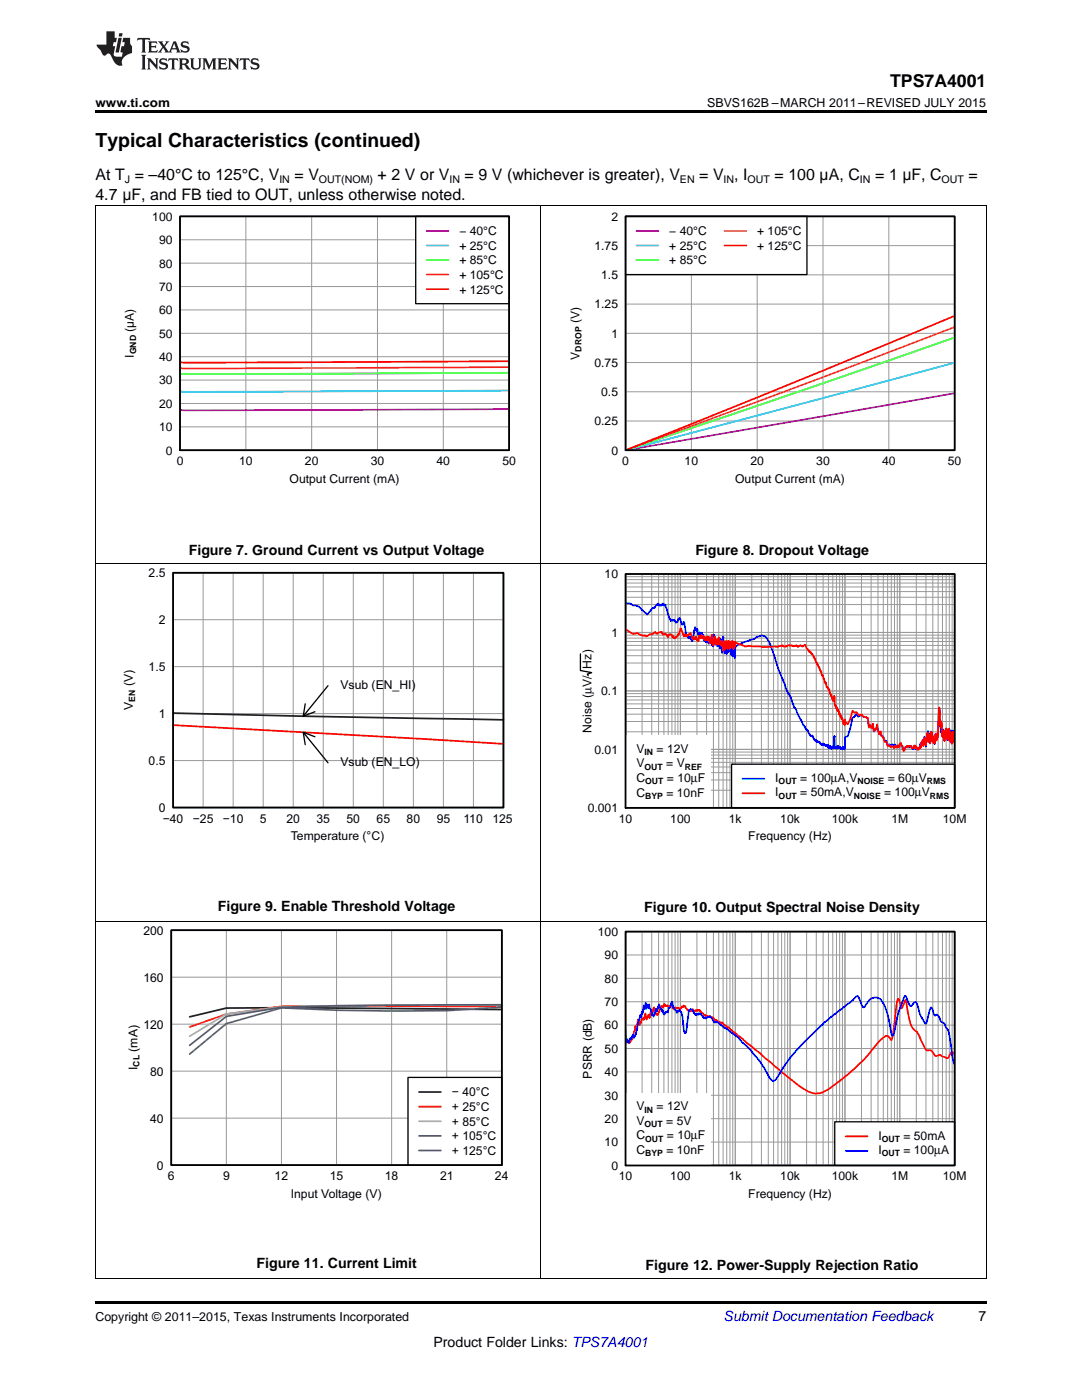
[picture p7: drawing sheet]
<svg xmlns="http://www.w3.org/2000/svg" width="216mm" height="279mm" viewBox="0 0 216 279" stroke-linecap="round" stroke-linejoin="round" font-family="sans-serif">
<path d="M19 255.2h.2zM196.7 255.2h.1zM19 259.7h177.8v.5h-177.8z" fill="#000"/>
<path d="M19.1 183.9v71.3M107.9 183.9v71.3M196.8 183.9v71.3M19 255.2h177.8" fill="none" stroke="#000" stroke-width=".2"/>
<path d="M124.8 185.9h65.7v46.7h-65.7z" fill="none" stroke="#000" stroke-width=".26"/>
<g fill="none" stroke="#999" stroke-width=".2">
<path d="M124.8 185.9h65.7v46.7h-65.7zM124.8 199.9h65.7M124.8 195.3h65.7M124.8 190.6h65.7M128.1 185.9v46.7M130 185.9v46.7M131.4 185.9v46.7M132.5 185.9v46.7M133.3 185.9v46.7M134.1 185.9v46.7M134.7 185.9v46.7M135.3 185.9v46.7"/>
<path d="M135.8 185.9v46.7M139.1 185.9v46.7M141 185.9v46.7M142.4 185.9v46.7M143.4 185.9v46.7M144.3 185.9v46.7M145 185.9v46.7M145.7 185.9v46.7M146.2 185.9v46.7M146.7 185.9v46.7M150 185.9v46.7M151.9 185.9v46.7"/>
<path d="M153.3 185.9v46.7M154.4 185.9v46.7M155.2 185.9v46.7M156 185.9v46.7M156.6 185.9v46.7M157.2 185.9v46.7M157.7 185.9v46.7M160.9 185.9v46.7M162.9 185.9v46.7M164.2 185.9v46.7M165.3 185.9v46.7M166.2 185.9v46.7"/>
<path d="M166.9 185.9v46.7M167.5 185.9v46.7M168.1 185.9v46.7M168.6 185.9v46.7M171.9 185.9v46.7M173.8 185.9v46.7M175.2 185.9v46.7M176.3 185.9v46.7M177.1 185.9v46.7M177.8 185.9v46.7M178.5 185.9v46.7M179 185.9v46.7"/>
<path d="M179.5 185.9v46.7M182.8 185.9v46.7M184.8 185.9v46.7M186.1 185.9v46.7M187.2 185.9v46.7M188.1 185.9v46.7M188.8 185.9v46.7M189.4 185.9v46.7M190 185.9v46.7M124.8 218.6h65.7M124.8 213.9h65.7M124.8 209.3h65.7"/>
<path d="M124.8 204.6h65.7M124.8 227.9h65.7M124.8 223.3h65.7"/>
</g>
<path d="M124.8 205.6l.1 2.3 .1-.4 .2 .4 .1-.2 .1 .5 .1-.4 .2 .3 .1-.5v.2l.3-.5v.1l.7-2.6v.3l.3-.6v.2l.2-1.2 .1 .7 .1-.4 .1 .8 .1-.6 .2 .2 .2-.9 .1 .2 .1-.3 .2 .4 .3-1.3v.8l.1-.1 .1 .5 .4-1 .2 .7 .2-1h.1l.1-.4 .2 .2 .3-1 .1 1.1h.3v.4l.2-.2 .2 .3 .5-1.7 .1 .1 .2-.3 .2 .4 .2-.7 .2 .4 .1-.2 .2 .2 .2-.2 .2 .4 .1-.1 .1 .1 .2-.3 .3 .1 .1 .4 .4 .3 .2-.5 .2 .2 .4-.1 .3 .4 .3-.6 .3 .1v-.3l.2 .2 .3-.1 .4 .9 .2-.1 .5 .2 .3-.4 .3 .4 .3-.2 .4 .1v-.1l.4 .1v-.1l.1 .2h.2l.1 .4h.3l.2 .4 .2-.1 .2 .3v-.2l.1 .2h.3a.61 .61 0 0 1 .7 .4l.3-.2v.1a.65 .65 0 0 0 .7 .5l.2 .2 .3 .2 .1-.1 .3 .3 .2-.1 .9 .9a.9 .9 0 0 1 .9 .5l5.9 4.8 .8 .8 6.3 5.2 2 1.4 .8 .3 1 .3 1.4-.3 1.1-.6 4-3 3.2-2.9 3-3.6 1.3-1.1a1.02 1.02 0 0 1 1.1 .8 13.4 13.4 0 0 0 .8-4.8l.3-2.2 .3-1.2 .2 .1 .5 1.7 .9-1.6a16 16 0 0 0 1.2 5.5l.4 .4a3.8 3.8 0 0 1 1.5 2.3l.5 1a.94 .94 0 0 0 1.3 .8l.5 .4a.71 .71 0 0 0 1.1 .6 .73 .73 0 0 1 .8 .3l.5 .1a.5 .5 0 0 0 .5 .1 .5 .5 0 0 0 .4-.4 .55 .55 0 0 1 .7-.7l.3 .7" fill="none" stroke="#f00" stroke-width=".35"/>
<path d="M124.8 208.1l.2-.9 .2 .8 .2-.3 .1 .4 .1-.8 .2-.1 .1 .3 .2-.6 .2-.4 .2 .7 .3-.9 .1 .1 .5-2.7 .1-.1 .3-1.1 .1 .6 .1-.1 .1-1.1 .1 .4 .3-1.7 .1 .8 .2-1.3 .1 1.3 .3-.9 .2 .7 .1-.8 .1 .8 .4 .7 .1 .7 .1-.3 .2 .6 .5-1.6 .2 .5 .4-1.4 .2 .8 .3 .1 .2 .6 .1-.3v.7l.1-.1 .2 .3 .1-.4 .3-.2v.2l.2-.3 .1 .2 .1-.9 .2 .1 .1-.1 .4-1.2 .2 1.1v-.1l.7 1.3 .1-.3 .2 .1 .2-.4 .4 .3 .3 1.1 .2 2.5 .3 .7h.1l.2-.6 .5-4 .4-.2 .3 .2 .2 .5 .4 .5 .1-.3 .2 .2 .1-.1 .2 .1 .1-.3 .3 .2 .1-.1 .1 .4 .3 .1 .1 .4 .2-.2 .2 .3 .1-.2 .1 .1 .1-.2h.5l.1-.2 .9 1.3h.4l.2-.2 .1 .3 .9 .6 .1 .2h.3l.1 .2 .5 .2 .2 .4 1.9 1.2 .8 1.1 1.3 1 2 2.4 1.5 2.3a3.4 3.4 0 0 0 1.5 1.9l.8-.8 2.2-3.5 2.8-3.2 4.3-4.1 5.2-4 1-1.1a.4 .4 0 0 1 .5-.2 .4 .4 0 0 1 .2 .5l.8 1.6h.3l.3-.4a2.33 2.33 0 0 1 1.6-1.4h.7a3.3 3.3 0 0 1 1.8 2.6l1 4.6 .2 .4 .3-.4 .1-.7a20.7 20.7 0 0 1 2.1-6.8l.2 .1 .3 .7a1.42 1.42 0 0 0 .7 1.2l.3-.4a.49 .49 0 0 1 .6-.4 .49 .49 0 0 1 .4 .6 7.2 7.2 0 0 0 1.7 3.7l.7-2.7 .4-.6 .7 1.7a.46 .46 0 0 1 .5-.1 .46 .46 0 0 1 .3 .4l.2 .4a.96 .96 0 0 0 .8 .8l.5 1a2.69 2.69 0 0 1 .6 2l.4 2.4a6.5 6.5 0 0 0 .6 2.8" fill="none" stroke="#00f" stroke-width=".35"/>
<path d="M166.6 223.9h23.9v8.7h-23.9z" fill="#fff"/>
<path d="M166.6 223.9h23.9v8.7h-23.9z" fill="none" stroke="#000" stroke-width=".26"/>
<path d="M168.7 226.8h4.4" fill="none" stroke="#f00" stroke-width=".35"/>
<path d="M168.7 229.7h4.4" fill="none" stroke="#00f" stroke-width=".35"/>
<path d="M124.8 218.1h17v14.5h-17z" fill="#fff"/>
<path d="M124.8 185.9h65.7v46.7h-65.7z" fill="none" stroke="#000" stroke-width=".35"/>
<path d="M34.2 185.6h65.9v46.9h-65.9z" fill="none" stroke="#000" stroke-width=".26"/>
<path d="M34.2 185.6h65.9v46.9h-65.9zM34.2 195h65.9M45.2 185.6v46.9M56.2 185.6v46.9M67.2 185.6v46.9M78.1 185.6v46.9M89.1 185.6v46.9M34.2 213.8h65.9M34.2 204.4h65.9M34.2 223.1h65.9" fill="none" stroke="#999" stroke-width=".2"/>
<path d="M100.1 201.5l-43.9-.4-11 .1-7.4 1.7" fill="none" stroke="#231f20" stroke-width=".35"/>
<path d="M100.1 200.9l-43.9-.1-11 1.6-7.4 2.6" fill="none" stroke="#ee1d23" stroke-width=".35"/>
<path d="M100.1 200.6l-32.9 .1-11 .2-11 1.5-7.4 4.4" fill="none" stroke="#a8a9ad" stroke-width=".35"/>
<path d="M100.1 200.5a1406.4 1406.4 0 0 0-43.9 .5l-11 1.8-7.4 5.8" fill="none" stroke="#485e88" stroke-width=".35"/>
<path d="M100.1 201l-11 .7-11 .1-10.9-.2-11-.5-11 3.2-7.4 6.1" fill="none" stroke="#3b8476" stroke-width=".35"/>
<path d="M81.4 215h18.7v17.5h-18.7z" fill="#fff"/>
<path d="M124.8 114.6h65.7v46.6h-65.7zM115.8 130.5v3.3l2.3 .4-.9 .3 .2 .4M81.4 215h18.7v17.5h-18.7z" fill="none" stroke="#000" stroke-width=".26"/>
<path d="M83.6 217.9h4.4" fill="none" stroke="#231f20" stroke-width=".35"/>
<path d="M83.6 220.9h4.4" fill="none" stroke="#ee1d23" stroke-width=".35"/>
<path d="M83.6 223.8h4.4" fill="none" stroke="#a8a9ad" stroke-width=".35"/>
<path d="M83.6 226.7h4.4" fill="none" stroke="#485e88" stroke-width=".35"/>
<path d="M83.6 229.6h4.4" fill="none" stroke="#3b8476" stroke-width=".35"/>
<path d="M34.2 185.6h65.9v46.9h-65.9z" fill="none" stroke="#000" stroke-width=".35"/>
<path d="M19.1 112.5v71.4M107.9 112.5v71.4M196.8 112.5v71.4M19 183.8h177.8" fill="none" stroke="#000" stroke-width=".2"/>
<g fill="none" stroke="#999" stroke-width=".2">
<path d="M124.8 114.6h65.7v46.6h-65.7zM124.8 119.2h65.7M124.8 118.1h65.7M124.8 117.1h65.7M124.8 116.4h65.7M124.8 115.7h65.7M124.8 115.1h65.7M128.1 114.6v46.6M130 114.6v46.6M131.4 114.6v46.6M132.5 114.6v46.6M133.3 114.6v46.6"/>
<path d="M134.1 114.6v46.6M134.7 114.6v46.6M135.3 114.6v46.6M135.8 114.6v46.6M139.1 114.6v46.6M141 114.6v46.6M142.4 114.6v46.6M143.4 114.6v46.6M144.3 114.6v46.6M145 114.6v46.6M145.7 114.6v46.6M146.2 114.6v46.6"/>
<path d="M146.7 114.6v46.6M150 114.6v46.6M151.9 114.6v46.6M153.3 114.6v46.6M154.4 114.6v46.6M155.2 114.6v46.6M156 114.6v46.6M156.6 114.6v46.6M157.2 114.6v46.6M157.7 114.6v46.6M160.9 114.6v46.6M162.9 114.6v46.6"/>
<path d="M164.2 114.6v46.6M165.3 114.6v46.6M166.2 114.6v46.6M166.9 114.6v46.6M167.5 114.6v46.6M168.1 114.6v46.6M168.6 114.6v46.6M171.9 114.6v46.6M173.8 114.6v46.6M175.2 114.6v46.6M176.3 114.6v46.6M177.1 114.6v46.6"/>
<path d="M177.8 114.6v46.6M178.5 114.6v46.6M179 114.6v46.6M179.5 114.6v46.6M182.8 114.6v46.6M184.8 114.6v46.6M186.1 114.6v46.6M187.2 114.6v46.6M188.1 114.6v46.6M188.8 114.6v46.6M189.4 114.6v46.6M190 114.6v46.6"/>
<path d="M124.8 139.7h65.7M124.8 139h65.7M124.8 138.4h65.7M124.8 137.9h65.7M124.8 134.4h65.7M124.8 132.3h65.7M124.8 130.9h65.7M124.8 129.7h65.7M124.8 128.8h65.7M124.8 128h65.7M124.8 127.3h65.7M124.8 126.8h65.7"/>
<path d="M124.8 126.2h65.7M124.8 122.7h65.7M124.8 120.7h65.7M124.8 157.7h65.7M124.8 155.7h65.7M124.8 154.2h65.7M124.8 153.1h65.7M124.8 152.1h65.7M124.8 151.4h65.7M124.8 150.7h65.7M124.8 150.1h65.7M124.8 149.6h65.7"/>
<path d="M124.8 146h65.7M124.8 144h65.7M124.8 142.5h65.7M124.8 141.4h65.7M124.8 140.5h65.7"/>
</g>
<path d="M124.8 120.4h.6l.5 .1 .4 .4 .4-.1a1.72 1.72 0 0 1 1.4 1l1.1 .9 1-1.3 .4-.1 .6-.9 .2 .4 .1-.2 .2 .3 .1-.1 .1 .1 .3-.5 .1 .3 .1-.2 .2 .3 .1 .1 .1-.2 .6 2.2 .5 1v-.2l.4 .2 .2-.2 .4 .6 .3-.2 .2-.6v.1l.2-.3 .4 1.3 .1-.1 .1 .1 .2-.5 .5 2.6 .1 .2h.2v.3l.1-.2 .1 .4 .1-.2 .1-.1 .1 .3v-.4l.1 .3v-.2l.2 .8 .2-.1 .1-.3 .4-2.3 .2 .6 .1-.3 .1 .4 .1-.3 .2 1.2 .2-.6 .2 .9 .3-.8 .5 1.6v-.3l.2 .6 .2-1.1 .5 1.4 .1-1v.4l.1-.6 .1 .4v-.3l.1 .9 .1-.1v.1l.1-.3 .1 1 .2-2.4 .1 1.6v-.1l.1 .4 .1-.9 .3 1.1v-.5l.1 .5v-.3v.6l.1-.7 .1 .6 .1-.1 .2-1.4 .1 2 .1-1.7 .3 2.6 .2-3.2 .3 3.3 .1-1.6 .1 1 .1-.9 .1 1.6 .2-1.3 .1 .8 .1-.8 .1 .8 .1-1 .3 1.7v-2l.1 1.8v-1.6l.1 2 .1-1.3 .1 1.3v-1.4l.1 1.3 .1-1.4 .1 1.9 .1-2.2 .6-.5 2.4-.9 .8-.2 .5-.4 .5-.1a1.43 1.43 0 0 1 1.9 1l2.2 6.2 .9 2.1a5.5 5.5 0 0 0 1.1 2.5l.8 2.3 .5 .6 1.4 3 .3 .3 .3 .7 .2-.1 .4 .9 .3 .4 .3-.1 .3 .8 .3 .2 .2-.1 .1 .4 .2-.2 .1 .2 .2-.1 .2 .5v-.2l.3 .4 .2-.4 .2 .3v-.1l.4 .4 .2-.2 .1 .2 .1-.2 .2 .6 .1-.3v.1l.1-.2 .3 .5 .2-.4 .1 .1 .1-.2 .1 .4 .1-2.4 .1 2.2v-.1l.1 .4 .1-.4 .2 .5 .2-.7 .1 .5 .1-.2 .2 .2 .1-.2 .3 .4 .1-.3 .1 .1 .1-.2 .1 .2 .1-.3v.6l.1-2.5 .6-.1 .9-3.8 .4-.2 .4-.5 .3 .5 .7-.4 .3 .4 .5 .1 .5 .2 .2 1.9 .2-.4 .2 .4 .2 .1 .2-.9 .1 1.6 .4-.5h.1l.2-.8 .2 1.2h.1l.1 .6h.2l.1-.5 .1 .8 .2-.1 .3 .4 .1 .6 .5 .2 .2 .8 .1-.1 .2 .2 .1-.3v.3l.2 .1 .4-.4 .3 .4 .3-.3 .3 .5 .2-.4 .2 .5 .1-.5 .1 .1 .2-.4v.5l.3-.1v.6l.1-.2 .1 .6 .4-.7v.1l.4-.2 .1 .2 .1-.1 .2 .1 .3-.3 .3 .5v-.2l.1 .3 .2-.1v-.5l.1 .1 .2-.1 .2 .6 .1-.1 .1 .1 .1-.1 .2 .2 .2-.6 .1-.6 .1 .5 .1-.7v.5h.1l.1-.8 .1 .7 .1-1v.7l.2-1.3v1.1l.1 .4 .1-.7v1.2l.1-1.5 .1 .7 .1-.5v-1.4l.1 1.2 .1-1.6 .1 1.7v-1.2v.1l.1 1.5v.1l.1-1.1v1.3l.1-2 .1 1.1 .1-1.4v1.6l.1-1.5 .1 2v-1.1l.1 .9 .1-.8v1.1l.1-.5 .1 .6v-.5l.1 .7 .2-2 .1 1v-1.1v1.1l.1-.9 .1 1 .1-1.2v.5l.3-5.6 .4 4.9v-1.2l.1 .6 .1-.6 .1 1.7v-.7v.8l.1-.9v.7l.1-1 .2 2.2 .1-1.5 .1 1.3v-1.5l.1 .8v-1.5v1.5l.1-1.2 .1 1.5v-1.2l.1 1.7 .1-2 .1 1.9 .1-1.9 .1 1.8 .1-1.6v1.5v-1.4l.1 1.2v-1.5l.1 2.2v-.9l.1 1.2v-1.5l.1 1.6 .2-2.5 .1 2.2v-1.7l.2 1.3v-.7" fill="none" stroke="#00f" stroke-width=".35"/>
<path d="M124.8 125.6l1.5 .9 .8-.2 1.3 .6 .3-.1a.61 .61 0 0 0 .9-.2l.2-.1 .2 .2 .7-.6 .4 .4 .3-.2 .4-.2 .1 .2 .2-.2 .2 .6 .3-.3h.2l.2 .5 .2-.2 .1 .5 .2-.5 .3-.1 .2 .1 .2 .5 .1-.3 .2 .5 .2-.2 .1 .1 .2-.2h.1l.2-.6 .1 .2 .5-1.3 .6 1.6 .1-.4 .2 .4 .1-.3 .3 .3v-.3h.2l.3-.4 .6 1.2v-.3l.3 .5 .2-.6v.5l.1-.5 .3 .8 .1-.2 .1 .2 .1-1 .1 .5 .2-.4v.2l.2-.5 .1 .7 .3-.5 .3 .8 .2-.6 .1 .7 .1-.3v.2l.1-.6 .2 .4 .1-.4 .2 1.2v-.6l.2 .7 .2-1.7 .2 2.1 .1-1 .1 .5 .2-1.2 .3 1.6 .1-1.2 .2 1 .2-1.3 .1 1.4 .2-.5 .1 .8 .1-.5v.4v-.4l.1 .3v-.8l.1 1.1 .1-.6 .1 1.4 .1-.9v.8l.1-1.7 .1 1.5 .1-1.2 .1 1v-1.3l.2 1.5 .2-1.6 .1 1 .1-.9 .1 1.5 .1-1.4 .2 .9v-.7l.1 .8 .1-1.2v1.2l.1-1.1 .2 1.5v-1l.1 .5 .1-.5 .1 .4v-.8v.2l1.9 .7 .8-.1 2.7 .2h3.1a1.25 1.25 0 0 1 1.4-.1l.8-.2 .2 .1 .6-.1 .2 .2 .6-.2a.41 .41 0 0 0 .7 0l.5 .2 .5-.3 .8 1.4 .1-.1 .5 .6 1.4 2.7 .5 1.4 .2 .1 .4 1.4v-.1l.2 .3 .2 .8h.1l.1-.1 .1 .6 .2-.1 .3 1.1 .6 1.3 .1-1 .1 1.9v-.2l.2 .6 .2-.1 .1 .6 .1-.1v.2l.1-.1 .2 .8v-.3l.2 .7h.2v.5l.1-.2v.2l.1-.1 .1 .6v-.1l.2 .6 .1-.2v.4l.1-1.1v.3l.6 .7 .5-1 .4-1.8 .4 .5 .4-.2 .3 .5 .4 .2 .3-.3 .3 .4 1 .4 .2 1.8 .2-.5 .4 .7 .2-.9 .1 1.5 .4-.5 .1 .1 .2-.9 .2 1.2 .2 .7h.2l.1-.5 .1 .8 .5 .5 .1 .7 .5 .1 .2 .8h.3l.1-.2v.2l.3 .2 .2-.2 .3 .1 .1 .3 .3-.5 .1 .4 .3-.1 .1-.3 .1 .4 .2-.8 .1 .1 .1-.2 .6 1.6 .4-.9 .1 .1 .3-.3 .1 .3 .1-.2 .2-.1 .3 .1 .2 .5 .1-.2 .3 .1v-.5l.2 .3 .1-.3v.5l.3-.1 .2 .5v-.3l.2 .1v-.4l.2 .3 .1-.5v.3v-.2l.1 .1 .1-.9v.4l.1-.2 .1-.7 .1 1.2 .1-1 .1 .6 .1-1.3v1.2h.1l.1-.7v1h.1v-1.4l.1 .6 .1-.1v-1.5l.1 1.5 .1-1.6v1.5l.1 .2v-1.3l.1 1.4 .1-1.2 .1 1.6 .2-2.3v1.3l.1-1.3v1.4l.1 .4v-.8l.1 .8 .1-1v1.3l.1-.5 .1 .5v-.6l.1 .7 .2-1.7v1l.1-.1v-1v.9l.1 .2v-1l.1 1.1 .1-1.4v.5v-.1l.3-5.5 .3 3.6v-.4l.1 .8v-1.1l.3 3 .1-1.3v1l.1-1 .1 2.1 .2-1.9 .1 1.3v-1.4l.1 1v-1.5l.2 1.8v-1.1l.1 1.5 .1-1.7v1.5v-1.3l.1 1.5 .1-2.2 .1 2.5 .1-1.7 .1 1.4v-1.5v1.4l.1-1.1 .1 2 .2-1.5v1.1v-1.4v1.1l.1-1.7 .1 1.8 .1-1.4 .1 1.3v-.9" fill="none" stroke="#f00" stroke-width=".35"/>
<path d="M146 152.5h44.5v8.7h-44.5z" fill="#fff"/>
<path d="M146 152.5h44.5v8.7h-44.5z" fill="none" stroke="#000" stroke-width=".26"/>
<path d="M148.2 155.4h4.3" fill="none" stroke="#00f" stroke-width=".35"/>
<path d="M148.2 158.3h4.3" fill="none" stroke="#f00" stroke-width=".35"/>
<path d="M124.8 146.7h17v14.5h-17z" fill="#fff"/>
<path d="M34.5 114.3h66v46.9h-66zM124.8 114.6h65.7v46.6h-65.7z" fill="none" stroke="#000" stroke-width=".35"/>
<path d="M35.9 43.2h65.7v46.7h-65.7zM34.5 114.3h66v46.9h-66zM65.4 136.8l-4.9 6.1M60.5 146.1l4.9 6.1M60.9 140.5l-.4 2.4 2.3-.9M62.8 147l-2.3-.9 .4 2.5" fill="none" stroke="#000" stroke-width=".26"/>
<g fill="none" stroke="#999" stroke-width=".2">
<path d="M35.9 43.2h65.7v46.7h-65.7zM35.9 57.2h65.7M35.9 52.5h65.7M35.9 47.9h65.7M49.1 43.2v46.7M62.2 43.2v46.7M75.3 43.2v46.7M88.5 43.2v46.7M35.9 75.9h65.7M35.9 71.2h65.7M35.9 66.5h65.7M35.9 61.9h65.7"/>
<path d="M35.9 85.2h65.7M35.9 80.5h65.7M34.5 114.3h66v46.9h-66zM40.5 114.3v46.9M46.5 114.3v46.9M52.5 114.3v46.9M58.5 114.3v46.9M64.5 114.3v46.9M70.5 114.3v46.9M76.5 114.3v46.9M82.5 114.3v46.9M88.5 114.3v46.9"/>
<path d="M94.5 114.3v46.9M34.5 133h66M34.5 123.7h66M34.5 151.8h66M34.5 142.4h66"/>
</g>
<path d="M101.6 72.1l-64.4 .3-1.3-.1M34.5 144.7l66 3.8" fill="none" stroke="#f00" stroke-width=".35"/>
<path d="M34.5 142.3l66 1.4" fill="none" stroke="#231f20" stroke-width=".35"/>
<path d="M19.1 41.1v71.4M107.9 41.1v71.4M196.8 41.1v71.4M19 112.4h177.8" fill="none" stroke="#000" stroke-width=".2"/>
<path d="M101.6 81.6l-64.4 .3-1.3-.2" fill="none" stroke="#9400d3" stroke-width=".35"/>
<path d="M101.6 77.9l-64.4 .3-1.3-.1" fill="none" stroke="#00bfff" stroke-width=".35"/>
<path d="M101.6 74.4l-59.1 .3h-5.9l-.7-.2" fill="none" stroke="#0f0" stroke-width=".35"/>
<path d="M101.6 73.3l-64.4 .2-1.3-.1" fill="none" stroke="#ee7600" stroke-width=".35"/>
<path d="M83 43.2h18.6v17.4h-18.6z" fill="#fff"/>
<path d="M83 43.2h18.6v17.4h-18.6zM124.8 43.2h65.7v46.7h-65.7z" fill="none" stroke="#000" stroke-width=".26"/>
<path d="M85.1 46.1h4.4M190.5 78.5l-65.7 11.4" fill="none" stroke="#9400d3" stroke-width=".35"/>
<path d="M85.1 49h4.4M190.5 72.4l-65.7 17.4" fill="none" stroke="#00bfff" stroke-width=".35"/>
<path d="M85.1 51.9h4.4M190.5 67.3l-26.3 9.2-39.4 13.3" fill="none" stroke="#0f0" stroke-width=".35"/>
<path d="M85.1 54.8h4.4M190.5 65.2l-26.3 10.1-39.4 14.5" fill="none" stroke="#ee7600" stroke-width=".35"/>
<path d="M85.1 57.7h4.4M190.5 63l-26.3 11-39.4 15.8" fill="none" stroke="#f00" stroke-width=".35"/>
<path d="M35.9 43.2h65.7v46.7h-65.7z" fill="none" stroke="#000" stroke-width=".35"/>
<path d="M124.8 43.2h65.7v46.7h-65.7zM124.8 54.9h65.7M124.8 49h65.7M138 43.2v46.7M151.1 43.2v46.7M164.2 43.2v46.7M177.4 43.2v46.7M124.8 78.2h65.7M124.8 72.4h65.7M124.8 66.5h65.7M124.8 60.7h65.7M124.8 84h65.7" fill="none" stroke="#999" stroke-width=".2"/>
<path d="M124.8 43.2h36.2v11.6h-36.2z" fill="#fff"/>
<path d="M124.8 43.2h36.2v11.6h-36.2z" fill="none" stroke="#000" stroke-width=".26"/>
<path d="M127 46.1h4.4" fill="none" stroke="#9400d3" stroke-width=".35"/>
<path d="M127 49h4.4" fill="none" stroke="#00bfff" stroke-width=".35"/>
<path d="M127 51.9h4.4" fill="none" stroke="#0f0" stroke-width=".35"/>
<path d="M144.6 46.1h4.3" fill="none" stroke="#ee7600" stroke-width=".35"/>
<path d="M144.6 49h4.3" fill="none" stroke="#f00" stroke-width=".35"/>
<path d="M124.8 43.2h65.7v46.7h-65.7z" fill="none" stroke="#000" stroke-width=".35"/>
<path d="M19 41.1h177.8" fill="none" stroke="#000" stroke-width=".2"/>
<path d="M19 22h177.8v.5h-177.8z" fill="#000"/>
<g fill="#231f20">
<path d="M27.5 7.6l-.1 .5 .4-.2h.6v.1v2.1l-.2 .4h1l-.3-.4v-2.1l.1-.1h.5l.5 .2-.2-.5zM29.5 8.3l.2 .3v1.5l-.2 .4h1.8l.2-.6a1.04 1.04 0 0 1-1.3 .2v-.7h.6l.3 .2v-.6l-.3 .2h-.6v-.6l.8-.1 .4 .3-.2-.5zM31.5 8.3l.9 1.1-.9 1.1h.8l-.2-.2 .5-.7 .4 .7-.2 .2h1.5l-.1-.2 .1-.4h.9l.1 .4-.2 .2h1l-.3-.3-.7-1.9h-.5l-.9 2-.8-1 .9-1h-.8l.1 .3-.3 .5-.4-.6 .2-.2zM34.7 8.6l.4 1h-.7zM36.3 8.4a.63 .63 0 0 0-.2 .7 .63 .63 0 0 0 .6 .4l.6 .2 .1 .2a.75 .75 0 0 1-.7 .4 .75 .75 0 0 1-.6-.5l.1 .7 .1-.1a1.11 1.11 0 0 0 1.5-.6 1.13 1.13 0 0 0-1.2-.8l-.1-.4a1.04 1.04 0 0 1 1.2 .2l-.2-.5-.1 .1-.5-.2zM28.2 10.9l.2 .4v2.2l-.2 .4h1l-.3-.4v-2.2l.3-.4zM29.3 11.6l.3 .4v1.5l-.3 .4h.8l-.2-.4v-1.3l1.5 1.7v-1.9l.2-.4h-.7l.2 .4v.9l-1.1-1.3zM32 11.8a.62 .62 0 0 0-.2 .7 .62 .62 0 0 0 .6 .4l.6 .1 .1 .3a.76 .76 0 0 1-.7 .3 .76 .76 0 0 1-.6-.4l.1 .7 .1-.1a1.11 1.11 0 0 0 1.5-.6 1.13 1.13 0 0 0-1.2-.8l-.1-.4a1.04 1.04 0 0 1 1.2 .2l-.2-.6-.1 .1-.5-.1zM33.7 11.6l-.2 .6a.61 .61 0 0 1 .8-.3v1.6l-.2 .4h.9l-.2-.4v-1.6a.63 .63 0 0 1 .8 .3l-.2-.6zM35.6 11.6l.3 .4v1.5l-.3 .4h1l-.2-.2v-.8l.5 .2a.76 .76 0 0 0 1.2 .7l-1-1a.58 .58 0 0 0 .6-.5 .58 .58 0 0 0-.5-.6zM36.4 11.9h.1a.45 .45 0 0 1 .5 .1 .45 .45 0 0 1 .1 .5l-.7 .2zM37.9 11.6l.2 .2a2.17 2.17 0 0 0 .3 1.9 .99 .99 0 0 0 1.6-.6v-1.1l.2-.4h-.7l.2 .2a1.92 1.92 0 0 1-.2 1.8 .6 .6 0 0 1-.9-.5v-1.1l.2-.4zM40.4 11.6l.2 .4v1.5l-.2 .4h.7l-.2-.4v-1.4l.8 1.8 .8-1.8v1.4l-.2 .4h.9l-.2-.4v-1.5l.2-.4h-.8l-.6 1.5-.6-1.5zM43.4 11.6l.2 .4v1.5l-.2 .4h1.8l.2-.6a1.04 1.04 0 0 1-1.3 .1v-.6h.5l.4 .2v-.6l-.4 .2h-.5v-.7h.8l.3 .3-.1-.6zM45.5 11.6l.2 .4v1.5l-.2 .4h.7l-.2-.4v-1.3l1.5 1.7v-1.9l.2-.4h-.7l.2 .4v.9l-1.1-1.3zM47.9 11.6l-.1 .6a.61 .61 0 0 1 .8-.3v1.6l-.3 .4h1l-.3-.4 .1-1.6a.63 .63 0 0 1 .7 .3l-.1-.6zM50.2 11.8a.62 .62 0 0 0-.2 .7 .62 .62 0 0 0 .6 .4l.6 .1 .2 .3a.76 .76 0 0 1-.8 .3 .76 .76 0 0 1-.6-.4l.1 .7 .2-.1a1.11 1.11 0 0 0 1.5-.6 1.13 1.13 0 0 0-1.3-.8l-.1-.4a1.04 1.04 0 0 1 1.2 .2l-.1-.6-.2 .1-.5-.1z"/>
<path d="M21.2 6.3v2.6h-1.9l.1 .4 .7 .9a.91 .91 0 0 0 1 .8 .56 .56 0 0 1 .5-.3 .56 .56 0 0 1 .5 .3l.4 .8a1.53 1.53 0 0 0 1.9 1.2 1.54 1.54 0 0 1 1-2.1l.9-.3v-1.4a1.52 1.52 0 0 1-.3-1.6h-1.4l-.2 .8h.5l-.2 .8h-.4l-.2 1v.2l.4 .1-.2 .8a1.93 1.93 0 0 1-1.6-.3l.3-1.8h-.5l.2-.8h.4l.2-.8h-.4v-1.3zM23.6 7.6l-.6 2.9h.7l.6-2.9zM23.8 6.6l-.1 .7h.6l.2-.7z"/>
</g>
<text font-size="3.9" x="19" y="29.3">Typical Characteristics (continued)</text>
<text font-size="3.5" x="177.6" y="17.3">TPS7A4001</text>
<g font-size="3.2">
<text x="19" y="36">At T = –40°C to 125°C, V</text>
<text x="58.8" y="36">= V</text>
<text x="75.4" y="36">+ 2 V or V</text>
<text x="92.7" y="36">= 9 V (whichever is greater), V</text>
<text x="139.5" y="36">= V , I</text>
<text x="154.5" y="36">= 100 µA, C</text>
<text x="174.6" y="36">= 1 μF, C</text>
<text x="193.2" y="36">=</text>
<text x="19" y="39.9">4.7 μF, and FB tied to OUT, unless otherwise noted.</text>
</g>
<g font-size="2.8">
<text x="37.7" y="110.7">Figure 7. Ground Current vs Output Voltage</text>
<text x="138.7" y="110.7">Figure 8. Dropout Voltage</text>
<text x="43.5" y="181.8">Figure 9. Enable Threshold Voltage</text>
<text x="128.6" y="182.1">Figure 10. Output Spectral Noise Density</text>
<text x="51.2" y="253.1">Figure 11. Current Limit</text>
<text x="128.8" y="253.5">Figure 12. Power-Supply Rejection Ratio</text>
<text x="195.3" y="263.6">7</text>
<text x="86.5" y="268.9">Product Folder Links: TPS7A4001</text>
</g>
<text font-size="2.8" fill="#0000c8" x="144.4" y="263.6">Submit Documentation Feedback</text>
<g font-size="2.5">
<text x="19" y="21.4">www.ti.com</text>
<text x="141.1" y="21.4">SBVS162B –MARCH 2011–REVISED JULY 2015</text>
<text x="19" y="263.6">Copyright © 2011–2015, Texas Instruments Incorporated</text>
</g>
<g font-size="2.4">
<text x="30.4" y="44.1">100</text>
<text x="91.7" y="47">− 40°C</text>
<text x="122" y="44.1">2</text>
<text x="133.5" y="47">− 40°C</text>
<text x="151.1" y="47">+ 105°C</text>
<text x="31.7" y="53.4">80</text>
<text x="31.7" y="48.7">90</text>
<text x="91.7" y="49.9">+ 25°C</text>
<text x="91.7" y="52.8">+ 85°C</text>
<text x="118.6" y="49.9">1.75</text>
<text x="133.5" y="49.9">+ 25°C</text>
<text x="133.5" y="52.8">+ 85°C</text>
<text x="151.1" y="49.9">+ 125°C</text>
<text x="31.7" y="58.1">70</text>
<text x="91.7" y="55.7">+ 105°C</text>
<text x="91.7" y="58.6">+ 125°C</text>
<text x="120" y="55.7">1.5</text>
<text x="31.7" y="62.7">60</text>
<text x="115.6" y="64.5" transform="rotate(-90 115.6 64.5)">(V)</text>
<text x="118.6" y="61.6">1.25</text>
<text x="26.7" y="71.4" transform="rotate(-90 26.7 71.4)">I</text>
<text x="26.7" y="66.2" transform="rotate(-90 26.7 66.2)">(µA)</text>
<text x="31.7" y="67.4">50</text>
<text x="115.6" y="71.8" transform="rotate(-90 115.6 71.8)">V</text>
<text x="122" y="67.4">1</text>
<text x="31.7" y="76.7">30</text>
<text x="31.7" y="72.1">40</text>
<text x="118.6" y="73.2">0.75</text>
<text x="31.7" y="81.4">20</text>
<text x="120" y="79.1">0.5</text>
<text x="31.7" y="86.1">10</text>
<text x="118.6" y="84.9">0.25</text>
<text x="33.1" y="90.7">0</text>
<text x="35.3" y="92.8">0</text>
<text x="47.7" y="92.8">10</text>
<text x="60.8" y="92.8">20</text>
<text x="74" y="92.8">30</text>
<text x="87.1" y="92.8">40</text>
<text x="100.2" y="92.8">50</text>
<text x="122" y="90.7">0</text>
<text x="124.2" y="92.8">0</text>
<text x="136.6" y="92.8">10</text>
<text x="149.7" y="92.8">20</text>
<text x="162.9" y="92.8">30</text>
<text x="176" y="92.8">40</text>
<text x="189.1" y="92.8">50</text>
<text x="57.8" y="96.3">Output Current (mA)</text>
<text x="146.7" y="96.3">Output Current (mA)</text>
<text x="29.7" y="115.2">2.5</text>
<text x="120.6" y="115.4">10</text>
<text x="31.7" y="124.6">2</text>
<text x="122" y="127.1">1</text>
<text x="26.5" y="137" transform="rotate(-90 26.5 137)">(V)</text>
<text x="29.7" y="133.9">1.5</text>
<text x="67.9" y="137.4">Vsub (EN_HI)</text>
<text x="26.5" y="141.7" transform="rotate(-90 26.5 141.7)">V</text>
<text x="31.7" y="143.3">1</text>
<text x="120" y="138.8">0.1</text>
<text x="118.1" y="146.2" transform="rotate(-90 118.1 146.2)">Noise (µV/ Hz)</text>
<text x="29.7" y="152.7">0.5</text>
<text x="67.9" y="152.8">Vsub (EN_LO)</text>
<text x="118.6" y="150.4">0.01</text>
<text x="127" y="150.3">V</text>
<text x="127" y="153.1">V</text>
<text x="131" y="150.3">= 12V</text>
<text x="132.9" y="153.1">= V</text>
<text x="127" y="159">C</text>
<text x="127" y="156">C</text>
<text x="133" y="159">= 10nF</text>
<text x="133.1" y="156">= 10µ</text>
<text x="139.2" y="156">F</text>
<text x="154.7" y="156">I</text>
<text x="154.7" y="158.9">I</text>
<text x="159.7" y="156">= 100</text>
<text x="159.7" y="158.9">= 50mA,V</text>
<text x="165.8" y="156">µ</text>
<text x="167.2" y="156">A,V</text>
<text x="176.4" y="158.9">= 100µV</text>
<text x="177.2" y="156">= 60µ</text>
<text x="183.3" y="156">V</text>
<text x="31.7" y="162">0</text>
<text x="32.5" y="164.2">−40</text>
<text x="38.5" y="164.2">−25</text>
<text x="44.5" y="164.2">−10</text>
<text x="51.8" y="164.2">5</text>
<text x="57.1" y="164.2">20</text>
<text x="58" y="167.7">Temperature (°C)</text>
<text x="63.2" y="164.2">35</text>
<text x="69.1" y="164.2">50</text>
<text x="75.1" y="164.2">65</text>
<text x="81.1" y="164.2">80</text>
<text x="87.1" y="164.2">95</text>
<text x="92.5" y="164.2">110</text>
<text x="98.3" y="164.2">125</text>
<text x="117.3" y="162.1">0.001</text>
<text x="123.5" y="164.2">10</text>
<text x="133.7" y="164.2">100</text>
<text x="145.4" y="164.2">1k</text>
<text x="149.3" y="167.7">Frequency (Hz)</text>
<text x="155.7" y="164.2">10k</text>
<text x="166" y="164.2">100k</text>
<text x="177.9" y="164.2">1M</text>
<text x="188.1" y="164.2">10M</text>
<text x="28.6" y="186.5">200</text>
<text x="119.3" y="186.8">100</text>
<text x="120.6" y="191.5">90</text>
<text x="28.6" y="195.9">160</text>
<text x="120.6" y="196.1">80</text>
<text x="120.6" y="200.8">70</text>
<text x="27.4" y="209.9" transform="rotate(-90 27.4 209.9)">(mA)</text>
<text x="28.6" y="205.3">120</text>
<text x="120.6" y="205.5">60</text>
<text x="27.4" y="213.5" transform="rotate(-90 27.4 213.5)">I</text>
<text x="30" y="214.6">80</text>
<text x="118.1" y="215.2" transform="rotate(-90 118.1 215.2)">PSRR (dB)</text>
<text x="120.6" y="214.8">40</text>
<text x="120.6" y="210.1">50</text>
<text x="90.2" y="218.8">− 40°C</text>
<text x="90.2" y="221.7">+ 25°C</text>
<text x="120.6" y="219.5">30</text>
<text x="127" y="221.6">V</text>
<text x="131" y="221.6">= 12V</text>
<text x="30" y="224">40</text>
<text x="90.2" y="224.6">+ 85°C</text>
<text x="90.2" y="227.6">+ 105°C</text>
<text x="120.6" y="224.1">20</text>
<text x="127" y="224.5">V</text>
<text x="127" y="227.4">C</text>
<text x="132.9" y="224.5">= 5V</text>
<text x="133.1" y="227.4">= 10µ</text>
<text x="139.2" y="227.4">F</text>
<text x="175.3" y="227.4">I</text>
<text x="180.3" y="227.4">= 50mA</text>
<text x="31.3" y="233.4">0</text>
<text x="90.2" y="230.5">+ 125°C</text>
<text x="120.6" y="228.8">10</text>
<text x="122" y="233.5">0</text>
<text x="127" y="230.4">C</text>
<text x="133" y="230.4">= 10nF</text>
<text x="175.3" y="230.3">I</text>
<text x="180.3" y="230.3">= 100</text>
<text x="186.4" y="230.3">µ</text>
<text x="187.8" y="230.3">A</text>
<text x="33.5" y="235.5">6</text>
<text x="44.5" y="235.5">9</text>
<text x="54.8" y="235.5">12</text>
<text x="58" y="239">Input Voltage (V)</text>
<text x="65.8" y="235.5">15</text>
<text x="76.8" y="235.5">18</text>
<text x="87.8" y="235.5">21</text>
<text x="98.8" y="235.5">24</text>
<text x="123.5" y="235.6">10</text>
<text x="133.7" y="235.6">100</text>
<text x="145.4" y="235.6">1k</text>
<text x="149.3" y="239.1">Frequency (Hz)</text>
<text x="155.7" y="235.6">10k</text>
<text x="166" y="235.6">100k</text>
<text x="177.9" y="235.6">1M</text>
<text x="188.1" y="235.6">10M</text>
</g>
<g font-size="2.1">
<text x="24.9" y="36.6">J</text>
<text x="55.7" y="36.6">IN</text>
<text x="63.6" y="36.6">OUT(NOM)</text>
<text x="89.7" y="36.6">IN</text>
<text x="135.7" y="36.6">EN</text>
<text x="144.4" y="36.6">IN</text>
<text x="149.2" y="36.6">OUT</text>
<text x="171.6" y="36.6">IN</text>
<text x="187.9" y="36.6">OUT</text>
</g>
<g font-size="1.7">
<text x="27.2" y="70.7" transform="rotate(-90 27.2 70.7)">GND</text>
<text x="116.1" y="70.2" transform="rotate(-90 116.1 70.2)">DROP</text>
<text x="27" y="140.1" transform="rotate(-90 27 140.1)">EN</text>
<text x="128.6" y="150.7">IN</text>
<text x="128.6" y="153.6">OUT</text>
<text x="136.6" y="153.6">REF</text>
<text x="128.7" y="159.4">BYP</text>
<text x="128.7" y="156.5">OUT</text>
<text x="155.4" y="156.5">OUT</text>
<text x="155.4" y="159.4">OUT</text>
<text x="170.4" y="159.4">NOISE</text>
<text x="171.1" y="156.5">NOISE</text>
<text x="184.9" y="156.5">RMS</text>
<text x="185.6" y="159.4">RMS</text>
<text x="27.9" y="212.9" transform="rotate(-90 27.9 212.9)">CL</text>
<text x="128.6" y="222.1">IN</text>
<text x="128.6" y="225">OUT</text>
<text x="128.7" y="227.8">OUT</text>
<text x="175.9" y="227.9">OUT</text>
<text x="128.7" y="230.8">BYP</text>
<text x="175.9" y="230.7">OUT</text>
</g>
</svg>
